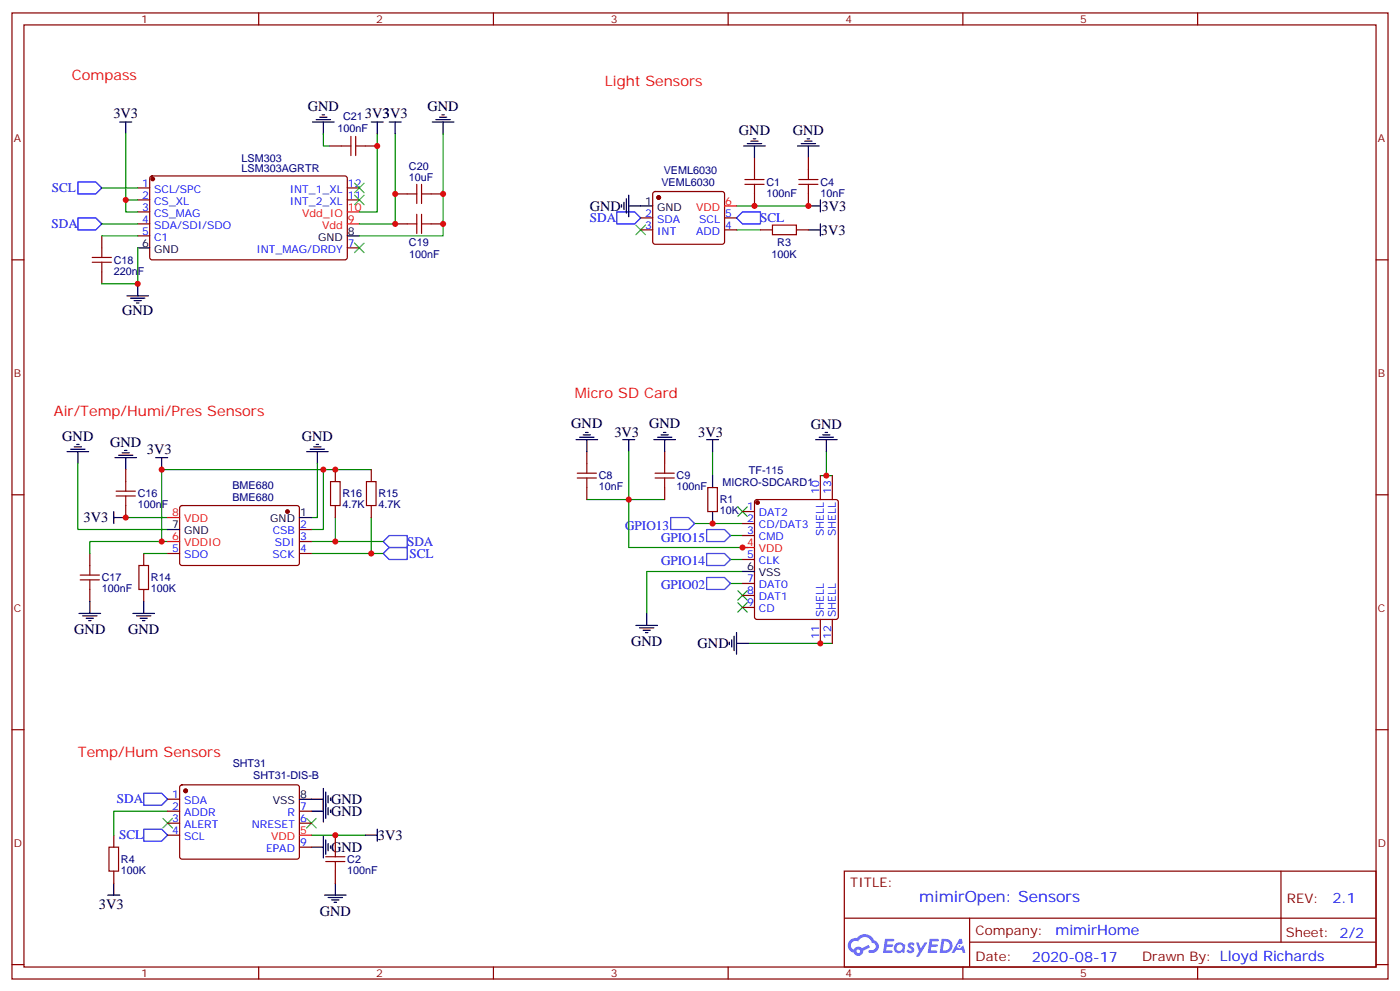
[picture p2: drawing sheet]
<svg xmlns="http://www.w3.org/2000/svg" width="412mm" height="292mm" viewBox="0 0 412 292" stroke-linecap="round" stroke-linejoin="round" font-family="sans-serif">
<g fill="none" stroke="#870000" stroke-width=".35">
<path d="M3.5 3.8h405.4v284.3h-405.4zM7.1 7.3h398.2v277.3h-398.2zM76.2 3.8v3.5M145.3 3.8v3.5M214.5 3.8v3.5M283.6 3.8v3.5M352.8 3.8v3.5M3.5 76.5h3.6M405.3 76.5h3.6M3.5 145.6h3.6M405.3 145.6h3.6M3.5 214.8h3.6"/>
<path d="M405.3 214.8h3.6M248.7 256.4h156.6v28.2h-156.6zM377.3 256.4v20.9M248.7 270.2h156.5M285.6 277.3h119.6M285.6 270.2v14.2M3.5 283.9h3.6M76.2 284.6v3.5M145.3 284.6v3.5M214.5 284.6v3.5M283.6 284.6v3.5M352.8 284.6v3.5"/>
<path d="M405.3 283.9h3.6"/>
</g>
<g fill="#5487ff">
<path d="M267.7 277.6a1.22 1.22 0 0 1 1.7 .2l-.4 .6a.47 .47 0 0 0-.3-.4 .47 .47 0 0 0-.5 .2l.1 .2a1.14 1.14 0 0 1 .8 1.8 1.14 1.14 0 0 1-1.9 0l-.2-.2 .5-.6 .7 .5a.29 .29 0 0 0 .3-.3 .29 .29 0 0 0-.2-.3 1.04 1.04 0 0 1-.6-1.7z"/>
<path d="M260.7 276.3h2.4l.3 .2-.2 .5-1.8 .1-.1 .8h1.5l.3 .4-.3 .4h-1.6l-.2 1.1h1.7l.2 .3-.2 .3-2.6 .1z"/>
<path d="M273.8 276.3h2.4l.3 .2-.1 .5-1.8 .1-.2 .8h1.6l.3 .4-.4 .4h-1.6l-.1 1.1h1.7l.2 .3-.2 .3-2.6 .1z"/>
<path d="M282.6 276.3h.7l.3 1.3-.6 .3a.69 .69 0 0 0-1 .3 .69 .69 0 0 0 .4 .9 .69 .69 0 0 0 .9-.6l.5-.2 .6 2.2h-.8l-.2-.9h-1.8l-.5 .9h-.8z"/>
<path d="M269.8 277.4h.8l.6 1.8 1.1-1.8h.9l-2.6 4.2h-.8l.9-1.5z"/>
<path d="M277.4 276.3l-.6 4.2h1.3a2.11 2.11 0 0 0 2.5-2.1 2.11 2.11 0 0 0-2.5-2.1zM278.1 277.1a1.39 1.39 0 0 1 1.7 1.4 1.39 1.39 0 0 1-1.8 1.3h-.3z"/>
<path d="M263.7 277.9a1.54 1.54 0 0 0-.1 2.2 1.54 1.54 0 0 0 2.2 .1l.6 .3 .3-2.3-.2-.3h-.4a1.49 1.49 0 0 0-2.4 0zM264 278.9a.94 .94 0 0 1 1.8 0 .94 .94 0 0 1-1.8 0z"/>
<path d="M250.4 276.7a2.18 2.18 0 0 0 1.1 3.7 1.44 1.44 0 0 0 1.6 .9 1.44 1.44 0 0 0 1.2-1.4l2-1.1-.5-.7-1.9 1a1.47 1.47 0 0 0-2.4 .4 1.39 1.39 0 0 1-.7-1.9 1.39 1.39 0 0 1 2-.5 2.12 2.12 0 0 1 2.2-1.3 2.12 2.12 0 0 1 1.9 1.7 1.14 1.14 0 0 1 1.1 1.4 1.14 1.14 0 0 1-1.7 .7 .43 .43 0 0 0-.5 .4 .43 .43 0 0 0 .4 .5 1.98 1.98 0 0 0 2.5-1.2 1.98 1.98 0 0 0-1.2-2.6 3.1 3.1 0 0 0-5.3-.6l-.9 .1zM252.3 280a.55 .55 0 0 1 1.1 0 .55 .55 0 0 1-1.1 0z"/>
<circle cx="282.6" cy="278.4" r=".26"/>
</g>
<g fill="none" stroke="#870000" stroke-width=".35">
<path d="M40.6 55.3h3.5M40.6 58.8h3.5M44.3 52l.5-.2h57.1l.4 .7-.1 23.6-.6 .4-57.1-.1-.4-.6v-23.3zM97 43h3.5M102.3 55.3h3.5M102.3 58.8h3.5M107.6 43h3.5M116.4 57.1h3.5M127 57.1h3.5M192.5 56.6l.5-.2h19.7l.5 .2 .2 .5v14.4l-.7 .4-20-.1-.4-.6v-14.1zM222.2 46.5v3.5M222.2 57.1v3.5"/>
<path d="M238.1 46.5v3.5M238.1 57.1v3.5M30 69.4v3.6M40.6 62.4h3.5M40.6 65.9h3.5M40.6 69.4h3.5M102.3 73h3.5M116.4 65.9h3.5M127 65.9h3.5M188.7 67.7h3.6M188.7 64.1h3.6M213.4 67.7h3.6"/>
<path d="M213.4 64.1h3.6M224 67.7h3.5M234.6 67.7h3.5M30 80v3.5M37 138.2v3.5M98.8 138.2v3.5M109.4 138.2v3.5M172.9 132.9v3.6M195.8 132.9v3.6M241.7 140v7M245.2 140v7M37 148.8v3.5"/>
<path d="M53.2 149l.4-.2 34.2 .1 .4 .6-.1 16.5-.6 .4h-34.2l-.4-.7v-16.2zM88.2 159.4h3.5M88.2 155.9h3.5M98.8 148.8v3.5M109.4 148.8v3.5M172.9 143.5v3.5M195.8 143.5v3.5M208.5 143.5h2.8v7.1h-2.8zM218.7 150.6h3.5M218.7 154.1h3.5M218.7 157.6h3.5M222.5 147.2l.5-.2h23.2l.5 .2 .2 .5v33.9l-.2 .5-.5 .2h-23.2l-.5-.2-.3-.5v-33.9z"/>
<path d="M26.5 162.9v3.5M26.5 173.5v3.5M42.3 162.9v3.5M42.3 173.5v3.5M49.4 162.9h3.5M88.2 162.9h3.5M218.7 164.7h3.5M218.7 171.7h3.5M218.7 175.3h3.5M218.7 178.8h3.5M241.7 182.3v7.1M245.2 182.3v7.1"/>
<path d="M49.4 235.2h3.5M49.4 238.8h3.5M53.2 231.2l.4-.2 34.2 .1 .4 .6-.1 20.7-.6 .5-34.2-.1-.4-.6v-20.5zM88.2 238.8h3.5M33.5 245.8v3.5M33.5 256.4v3.5M49.4 242.3h3.5M49.4 245.8h3.5M88.2 242.3h3.5M88.2 249.3h3.5M98.8 245.8v3.5M98.8 256.4v3.5"/>
</g>
<g fill="#870000" stroke="#870000" stroke-width=".35">
<circle cx="45" cy="52.7" r=".53"/>
<circle cx="54.7" cy="232.8" r=".53"/>
<circle cx="84.7" cy="150.6" r=".53"/>
<circle cx="194" cy="58.1" r=".53"/>
<circle cx="223.1" cy="147.9" r=".53"/>
</g>
<g fill="none" stroke="#000" stroke-width=".35">
<path d="M35.3 35.9h3.5M37 35.9v3.5M92.1 35.9h6.3M93.1 35.2h4.3M94.2 34.5h2.1M94.9 33.8h.7M95.2 35.9v3.5M109.4 35.9h3.5M111.1 35.9v3.5M114.7 35.9h3.5M116.4 35.9v3.5M127.4 35.9h6.3"/>
<path d="M128.4 35.2h4.2M129.5 34.5h2.1M130.2 33.8h.7M130.5 35.9v3.5M183.8 59.5v2.2M184.5 58.5v4.2M185.2 57.4v6.4M219.1 43h6.3M220.1 42.3h4.3M221.2 41.6h2.1M221.9 40.9h.7M222.2 43v3.5"/>
<path d="M234.9 43h6.4M236 42.3h4.2M237.1 41.6h2.1M237.8 40.9h.7M238.1 43v3.5M241.7 58.8v3.6M40.6 73h3.5M102.3 69.4h3.5M183.1 60.3v.7M185.2 60.6h7.1M238.1 67.7h3.6M238.1 60.6h3.6"/>
<path d="M241.7 65.9v3.5M37.4 87.1h6.3M38.5 87.8h4.2M39.5 88.5h2.1M40.2 89.2h.7M40.6 83.5v3.6M19.8 132.9h6.3M20.8 132.2h4.2M21.9 131.5h2.1M22.6 130.8h.7M22.9 132.9v3.6M33.9 134.7h6.3"/>
<path d="M34.9 134h4.3M36 133.3h2.1M36.7 132.6h.7M37 134.7v3.5M45.9 134.7h3.5M47.6 134.7v3.5M90.3 132.9h6.4M91.4 132.2h4.2M92.4 131.5h2.1M93.1 130.8h.7M93.5 132.9v3.6M169.7 129.4h6.3"/>
<path d="M170.7 128.7h4.3M171.8 128h2.1M172.5 127.3h.7M172.9 129.4v3.5M183.4 129.4h3.6M185.2 129.4v3.5M192.6 129.4h6.4M193.7 128.7h4.2M194.7 128h2.1M195.4 127.3h.7M195.8 129.4v3.5M208.1 129.4h3.6"/>
<path d="M209.9 129.4v3.5M209.9 140v3.5M240.2 129.4h6.4M241.3 128.7h4.2M242.4 128h2.1M243.1 127.3h.7M243.4 129.4v3.5M33.5 150.6v3.5M33.5 152.3h3.5M49.4 155.9h3.5M88.2 152.3h3.5M209.9 150.6v3.5"/>
<path d="M26.5 177v3.6M42.3 177v3.6M218.7 168.2h3.5M23.3 180.6h6.3M24.3 181.3h4.3M25.4 182h2.1M26.1 182.7h.7M39.2 180.6h6.3M40.2 181.3h4.2M41.3 182h2.1M42 182.7h.7M187.3 184.1h6.4"/>
<path d="M188.4 184.8h4.2M189.4 185.5h2.2M190.1 186.2h.8M190.5 180.6v3.5M214.8 189v.7M215.5 188.3v2.1M216.3 187.3v4.2M217 189.4h3.5M217 186.2v6.3M88.2 235.2h7M91.7 238.8h3.5M95.2 232.1v9.8"/>
<path d="M96 233.1v7.8M96.7 234.2v2.1M96.7 237.7v2.1M97.4 234.9v.7M97.4 238.4v.7M33.5 259.9v3.6M91.7 249.3h3.5M95.2 246.2v6.3M96 247.2v4.3M96.7 248.3v2.1M97.4 249v.7M98.8 259.9v3.6"/>
<path d="M107.6 245.8h3.5M111.1 244.1v3.5M31.7 263.5h3.6M95.6 263.5h6.4M96.7 264.2h4.2M97.7 264.9h2.1M98.4 265.6h.7"/>
</g>
<path d="M102.3 65.9h3.5M102.3 62.4h3.5M213.4 60.6h3.6M49.4 152.3h3.5M49.4 159.4h3.5M218.7 161.1h3.5M88.2 245.8h3.5" fill="none" stroke="#f00" stroke-width=".35"/>
<g fill="none" stroke="#a10000" stroke-width=".35">
<path d="M100.5 43h2.9M103.4 40.1v5.7M104.8 43h2.8M104.8 40.1v5.7M119.9 57.1h2.9M122.8 54.3v5.6M124.2 54.3v5.6M124.2 57.1h2.8M219.4 54.3h5.7M219.4 52.8h5.7M222.2 50v2.8M222.2 54.3v2.8"/>
<path d="M235.3 54.3h5.6M235.3 52.8h5.6M238.1 50v2.8M238.1 54.3v2.8M27.2 77.2h5.6M27.2 75.8h5.6M30 73v2.8M30 77.2v2.8M119.9 65.9h2.9M122.8 63.1v5.6M124.2 65.9h2.8M124.2 63.1v5.6"/>
<path d="M227.5 66.3h7.1v2.8h-7.1zM170 139.3h5.7M172.9 136.5v2.8M193 139.3h5.6M195.8 136.5v2.8M34.2 146h5.7M34.2 144.6h5.7M37 141.7v2.9M37 146v2.8M97.4 141.7h2.8v7.1h-2.8zM107.9 141.7h2.9v7.1h-2.9zM170 140.7h5.7"/>
<path d="M172.9 140.7v2.8M193 140.7h5.6M195.8 140.7v2.8M23.6 169.3h5.7M23.6 170.7h5.7M26.5 166.4v2.9M26.5 170.7v2.8M40.9 166.4h2.8v7.1h-2.8zM32.1 249.3h2.8v7.1h-2.8zM96 252.2h5.6M96 253.6h5.6M98.8 249.3v2.9"/>
<path d="M98.8 253.6v2.8"/>
</g>
<path d="M22.9 53.6h5.3l1.8 1.7-1.8 1.8h-5.3zM22.9 64.1h5.3l1.8 1.8-1.8 1.8h-5.3zM181.7 62.4h5.3l1.7 1.7-1.7 1.8h-5.3zM217 64.1l1.7-1.7h5.3v3.5h-5.3zM112.9 159.4l1.8-1.8h5.2v3.5h-5.2zM197.6 152.3h5.2l1.8 1.8-1.8 1.8h-5.2zM208.1 155.9h5.3l1.8 1.7-1.8 1.8h-5.3zM112.9 162.9l1.8-1.8h5.2v3.6h-5.2zM208.1 170h5.3l1.8 1.7-1.8 1.8h-5.3zM208.1 162.9h5.3l1.8 1.8-1.8 1.7h-5.3zM42.3 233.5h5.3l1.8 1.7-1.8 1.8h-5.3zM42.3 244.1h5.3l1.8 1.7-1.8 1.8h-5.3z" fill="none" stroke="#00f" stroke-width=".35"/>
<g fill="none" stroke="#008700" stroke-width=".35">
<path d="M37 39.4v23h3.6M95.2 39.4v3.6h1.8M111.1 39.4v23h-5.3M116.4 39.4v26.5h-10.6M130.5 39.4v30h-24.7M30 55.3h10.6M37 58.8h3.6M30 65.9h10.6M30 69.4h10.6M40.6 73v10.5h-10.6M217 67.7h7M217 60.6h21.1"/>
<path d="M22.9 136.5v19.4h26.5M93.5 136.5v15.8h-1.8M95.2 138.2h14.2M185.2 132.9v28.2h35.3M209.9 132.9v7.1M243.4 132.9v7.1h-1.7M243.4 140h1.8M37 152.3h12.4M49.4 159.4h-22.9v3.5M91.7 155.9h3.5v-17.7h-47.6v21.2M91.7 159.4h21.2M98.8 152.3v7.1"/>
<path d="M109.4 152.3v10.6M172.9 147h22.9M204.6 154.1h14.1M215.2 157.6h3.5M42.3 162.9h7.1M91.7 162.9h21.2M215.2 171.7h3.5M215.2 164.7h3.5M218.7 168.2h-28.2v12.4M220.5 189.4h24.7M49.4 238.8h-15.9v7M91.7 245.8h15.9"/>
</g>
<g fill="none" stroke="#3c3" stroke-width=".35">
<path d="M104.4 53.9l2.8 2.8M104.4 57.4l2.8 2.9M107.2 53.9l-2.8 2.8M107.2 57.4l-2.8 2.9M104.4 71.5l2.8 2.9M107.2 71.5l-2.8 2.9M187.3 66.3l2.8 2.8M190.1 66.3l-2.8 2.8M217.3 149.2l2.8 2.8M220.1 149.2l-2.8 2.8M217.3 177.4l2.8 2.8M217.3 173.8l2.8 2.9"/>
<path d="M220.1 177.4l-2.8 2.8M220.1 173.8l-2.8 2.9M48 240.9l2.8 2.8M50.8 240.9l-2.8 2.8M90.3 240.9l2.8 2.8M93.1 240.9l-2.8 2.8"/>
</g>
<g fill="#c00">
<circle cx="116.4" cy="65.9" r=".88"/>
<circle cx="116.4" cy="57.1" r=".88"/>
<circle cx="111.1" cy="43" r=".88"/>
<circle cx="40.6" cy="83.5" r=".88"/>
<circle cx="130.5" cy="57.1" r=".88"/>
<circle cx="130.5" cy="65.9" r=".88"/>
<circle cx="37" cy="58.8" r=".88"/>
<circle cx="109.4" cy="162.9" r=".88"/>
<circle cx="47.6" cy="138.2" r=".88"/>
<circle cx="222.3" cy="60.6" r=".88"/>
<circle cx="238.1" cy="60.6" r=".88"/>
<circle cx="37" cy="152.3" r=".88"/>
<circle cx="47.6" cy="159.4" r=".88"/>
<circle cx="98.8" cy="159.4" r=".88"/>
<circle cx="98.8" cy="138.2" r=".88"/>
<circle cx="95.3" cy="138.2" r=".88"/>
<circle cx="98.8" cy="245.8" r=".88"/>
<circle cx="241.7" cy="189.4" r=".88"/>
<circle cx="243.4" cy="140" r=".88"/>
<circle cx="185.2" cy="147" r=".88"/>
<circle cx="209.9" cy="154.1" r=".88"/>
<circle cx="218.7" cy="161.1" r=".88"/>
</g>
<text font-size="4.6" fill="#00f" x="270.8" y="265.4">mimirOpen: Sensors</text>
<g font-size="4.2" fill="#f00">
<text x="21.2" y="23.6">Compass</text>
<text x="178.2" y="25.3">Light Sensors</text>
<text x="169.3" y="117.1">Micro SD Card</text>
<text x="15.9" y="122.3">Air/Temp/Humi/Pres Sensors</text>
<text x="22.9" y="222.9">Temp/Hum Sensors</text>
</g>
<g font-size="4.2">
<text x="33.4" y="34.7">3V3</text>
<text x="90.7" y="32.7">GND</text>
<text x="107.5" y="34.7">3V3V3</text>
<text x="125.9" y="32.7">GND</text>
<text x="217.7" y="39.7">GND</text>
<text x="233.5" y="39.8">GND</text>
<text x="173.8" y="62">GND</text>
<text x="242" y="62">3V3</text>
<text x="241.8" y="69.1">3V3</text>
<text x="36" y="92.7">GND</text>
<text x="18.3" y="129.8">GND</text>
<text x="32.5" y="131.5">GND</text>
<text x="88.9" y="129.8">GND</text>
<text x="168.3" y="126.1">GND</text>
<text x="181" y="128.7">3V3</text>
<text x="191.2" y="126.1">GND</text>
<text x="205.7" y="128.7">3V3</text>
<text x="238.8" y="126.2">GND</text>
<text x="43.3" y="133.7">3V3</text>
<text x="24.6" y="153.7">3V3</text>
<text x="21.9" y="186.7">GND</text>
<text x="37.7" y="186.6">GND</text>
<text x="185.9" y="190.1">GND</text>
<text x="205.5" y="190.8">GND</text>
<text x="97.5" y="236.7">GND</text>
<text x="97.5" y="240.2">GND</text>
<text x="97.5" y="250.8">GND</text>
<text x="111.3" y="247.3">3V3</text>
<text x="29.2" y="267.5">3V3</text>
<text x="94.2" y="269.5">GND</text>
</g>
<g font-size="4.2" fill="#00f">
<text x="392.5" y="265.7">2.1</text>
<text x="310.9" y="275.2">mimirHome</text>
<text x="304" y="283">2020-08-17</text>
</g>
<g font-size="3.9" fill="#00f">
<text x="15.2" y="56.6">SCL</text>
<text x="173.8" y="65.4">SDA</text>
<text x="223.9" y="65.4">SCL</text>
<text x="15.2" y="67.2">SDA</text>
<text x="184.1" y="155.9">GPIO13</text>
<text x="119.9" y="160.7">SDA</text>
<text x="194.7" y="159.4">GPIO15</text>
<text x="120.6" y="164.2">SCL</text>
<text x="194.7" y="166.4">GPIO14</text>
<text x="194.7" y="173.5">GPIO02</text>
<text x="34.4" y="236.5">SDA</text>
<text x="35.1" y="247.1">SCL</text>
</g>
<g font-size="3.9" fill="#800">
<text x="250.5" y="261">TITLE:</text>
<text x="379.1" y="265.7">REV:</text>
<text x="287.4" y="275.2">Company:</text>
<text x="378.7" y="275.8">Sheet: 2/2</text>
<text x="287.4" y="282.9">Date:</text>
<text x="336.4" y="282.9">Draw</text>
<text x="346.6" y="282.9">n By: Lloyd Richards</text>
</g>
<g font-size="3.2" fill="#800">
<text x="41.6" y="6.8">1</text>
<text x="110.8" y="6.8">2</text>
<text x="179.9" y="6.8">3</text>
<text x="249.1" y="6.8">4</text>
<text x="318.2" y="6.8">5</text>
<text x="4.1" y="41.9">A</text>
<text x="405.9" y="41.9">A</text>
<text x="4.1" y="111.1">B</text>
<text x="405.9" y="111.1">B</text>
<text x="4.1" y="180.2">C</text>
<text x="405.9" y="180.2">C</text>
<text x="4.1" y="249.3">D</text>
<text x="405.9" y="249.3">D</text>
<text x="41.6" y="287.6">1</text>
<text x="110.8" y="287.6">2</text>
<text x="179.9" y="287.6">3</text>
<text x="249.1" y="287.6">4</text>
<text x="318.2" y="287.6">5</text>
</g>
<g font-size="3.2" fill="#000080">
<text x="101.1" y="35.3">C21</text>
<text x="99.4" y="38.9">100nF</text>
<text x="71.2" y="47.6">LSM303</text>
<text x="71.2" y="50.7">LSM303AGRTR</text>
<text x="120.5" y="53.2">10uF</text>
<text x="120.5" y="50.1">C20</text>
<text x="195.5" y="51.2">VEML6030</text>
<text x="194.8" y="54.7">VEML6030</text>
<text x="225.8" y="57.9">100nF</text>
<text x="225.8" y="54.7">C1</text>
<text x="241.7" y="57.9">10nF</text>
<text x="241.7" y="54.7">C4</text>
<text x="33.5" y="77.6">C18</text>
<text x="120.5" y="72.4">C19</text>
<text x="120.6" y="75.9">100nF</text>
<text x="227.2" y="75.9">100K</text>
<text x="229" y="72.3">R3</text>
<text x="33.5" y="80.8">220nF</text>
<text x="176.4" y="141.1">C8</text>
<text x="199.3" y="141.1">C9</text>
<text x="212.8" y="142.9">MICRO-SDCARD1</text>
<text x="220.6" y="139.4">TF-115</text>
<text x="40.6" y="149.6">100nF</text>
<text x="40.6" y="146.4">C16</text>
<text x="68.4" y="147.4">BME680</text>
<text x="68.5" y="144">BME680</text>
<text x="100.9" y="149.6">4.7K</text>
<text x="100.9" y="146.4">R16</text>
<text x="111.5" y="149.6">4.7K</text>
<text x="111.5" y="146.4">R15</text>
<text x="176.4" y="144.3">10nF</text>
<text x="199.3" y="144.3">100nF</text>
<text x="212" y="148.2">R1</text>
<text x="212" y="151.4">10K</text>
<text x="30" y="171.1">C17</text>
<text x="44.4" y="171.1">R14</text>
<text x="30" y="174.3">100nF</text>
<text x="44.4" y="174.3">100K</text>
<text x="68.5" y="225.8">SHT31</text>
<text x="74.6" y="229.2">SHT31-DIS-B</text>
<text x="35.6" y="257.1">100K</text>
<text x="35.6" y="254">R4</text>
<text x="102.3" y="257.2">100nF</text>
<text x="102.3" y="254">C2</text>
</g>
<g font-size="3.2" fill="#00f">
<text x="41.9" y="55">1</text>
<text x="41.9" y="58.5">2</text>
<text x="45.4" y="56.7">SCL/SPC</text>
<text x="85.3" y="56.7">INT_1_XL</text>
<text x="102.5" y="58.5">11</text>
<text x="102.5" y="55">12</text>
<text x="41.9" y="62">3</text>
<text x="41.9" y="65.5">4</text>
<text x="45.4" y="60.3">CS_XL</text>
<text x="45.4" y="63.8">CS_MAG</text>
<text x="85.3" y="60.3">INT_2_XL</text>
<text x="190.1" y="63.8">2</text>
<text x="193.6" y="65.5">SDA</text>
<text x="206" y="65.5">SCL</text>
<text x="213.6" y="63.8">5</text>
<text x="41.9" y="69.1">5</text>
<text x="45.4" y="67.3">SDA/SDI/SDO</text>
<text x="45.4" y="70.8">C1</text>
<text x="190.1" y="67.3">3</text>
<text x="193.6" y="69.1">INT</text>
<text x="205.1" y="69.1">ADD</text>
<text x="213.6" y="67.3">4</text>
<text x="75.5" y="74.4">INT_MAG/DRDY</text>
<text x="102.5" y="72.6">7</text>
<text x="241.3" y="145.3" transform="rotate(-90 241.3 145.3)">10</text>
<text x="244.8" y="145.3" transform="rotate(-90 244.8 145.3)">13</text>
<text x="88.4" y="155.5">2</text>
<text x="220.1" y="150.2">1</text>
<text x="220.1" y="153.7">2</text>
<text x="223.6" y="152">DAT2</text>
<text x="223.6" y="155.5">CD/DAT3</text>
<text x="80.3" y="157.3">CSB</text>
<text x="80.9" y="160.8">SDI</text>
<text x="88.4" y="159">3</text>
<text x="220.1" y="157.3">3</text>
<text x="223.6" y="159">CMD</text>
<text x="242.7" y="157.8" transform="rotate(-90 242.7 157.8)">SHELL</text>
<text x="246.2" y="157.8" transform="rotate(-90 246.2 157.8)">SHELL</text>
<text x="50.7" y="162.6">5</text>
<text x="54.2" y="164.3">SDO</text>
<text x="80.3" y="164.3">SCK</text>
<text x="88.4" y="162.6">4</text>
<text x="220.1" y="164.3">5</text>
<text x="223.6" y="166.1">CLK</text>
<text x="220.1" y="171.4">7</text>
<text x="223.6" y="173.1">DAT0</text>
<text x="220.1" y="174.9">8</text>
<text x="220.1" y="178.4">9</text>
<text x="223.6" y="176.7">DAT1</text>
<text x="223.6" y="180.2">CD</text>
<text x="242.7" y="181.6" transform="rotate(-90 242.7 181.6)">SHELL</text>
<text x="246.2" y="181.6" transform="rotate(-90 246.2 181.6)">SHELL</text>
<text x="241.3" y="188.1" transform="rotate(-90 241.3 188.1)">11</text>
<text x="244.8" y="188.1" transform="rotate(-90 244.8 188.1)">12</text>
<text x="50.7" y="234.9">1</text>
<text x="50.7" y="238.4">2</text>
<text x="54.2" y="236.6">SDA</text>
<text x="88.4" y="238.4">7</text>
<text x="50.7" y="241.9">3</text>
<text x="50.7" y="245.5">4</text>
<text x="54.2" y="240.2">ADDR</text>
<text x="54.2" y="243.7">ALERT</text>
<text x="74.2" y="243.7">NRESET</text>
<text x="84.7" y="240.2">R</text>
<text x="88.4" y="241.9">6</text>
<text x="54.2" y="247.2">SCL</text>
<text x="78.4" y="250.8">EPAD</text>
<text x="88.4" y="249">9</text>
</g>
<g font-size="3.2" fill="#f00">
<text x="89" y="63.8">Vdd_IO</text>
<text x="102.5" y="65.5">9</text>
<text x="102.5" y="62">10</text>
<text x="205.1" y="62">VDD</text>
<text x="213.6" y="60.3">6</text>
<text x="94.9" y="67.3">Vdd</text>
<text x="50.7" y="152">8</text>
<text x="54.2" y="153.7">VDD</text>
<text x="50.7" y="159">6</text>
<text x="54.2" y="160.8">VDDIO</text>
<text x="220.1" y="160.8">4</text>
<text x="223.6" y="162.6">VDD</text>
<text x="88.4" y="245.5">5</text>
<text x="79.8" y="247.2">VDD</text>
</g>
<g font-size="3.2">
<text x="190.1" y="60.3">1</text>
<text x="193.6" y="62">GND</text>
<text x="93.7" y="70.8">GND</text>
<text x="102.5" y="69.1">8</text>
<text x="41.9" y="72.6">6</text>
<text x="45.4" y="74.4">GND</text>
<text x="50.7" y="155.5">7</text>
<text x="79.6" y="153.7">GND</text>
<text x="88.4" y="152">1</text>
<text x="54.2" y="157.3">GND</text>
<text x="220.1" y="167.9">6</text>
<text x="223.6" y="169.6">VSS</text>
<text x="80.4" y="236.6">VSS</text>
<text x="88.4" y="234.9">8</text>
</g>
</svg>
